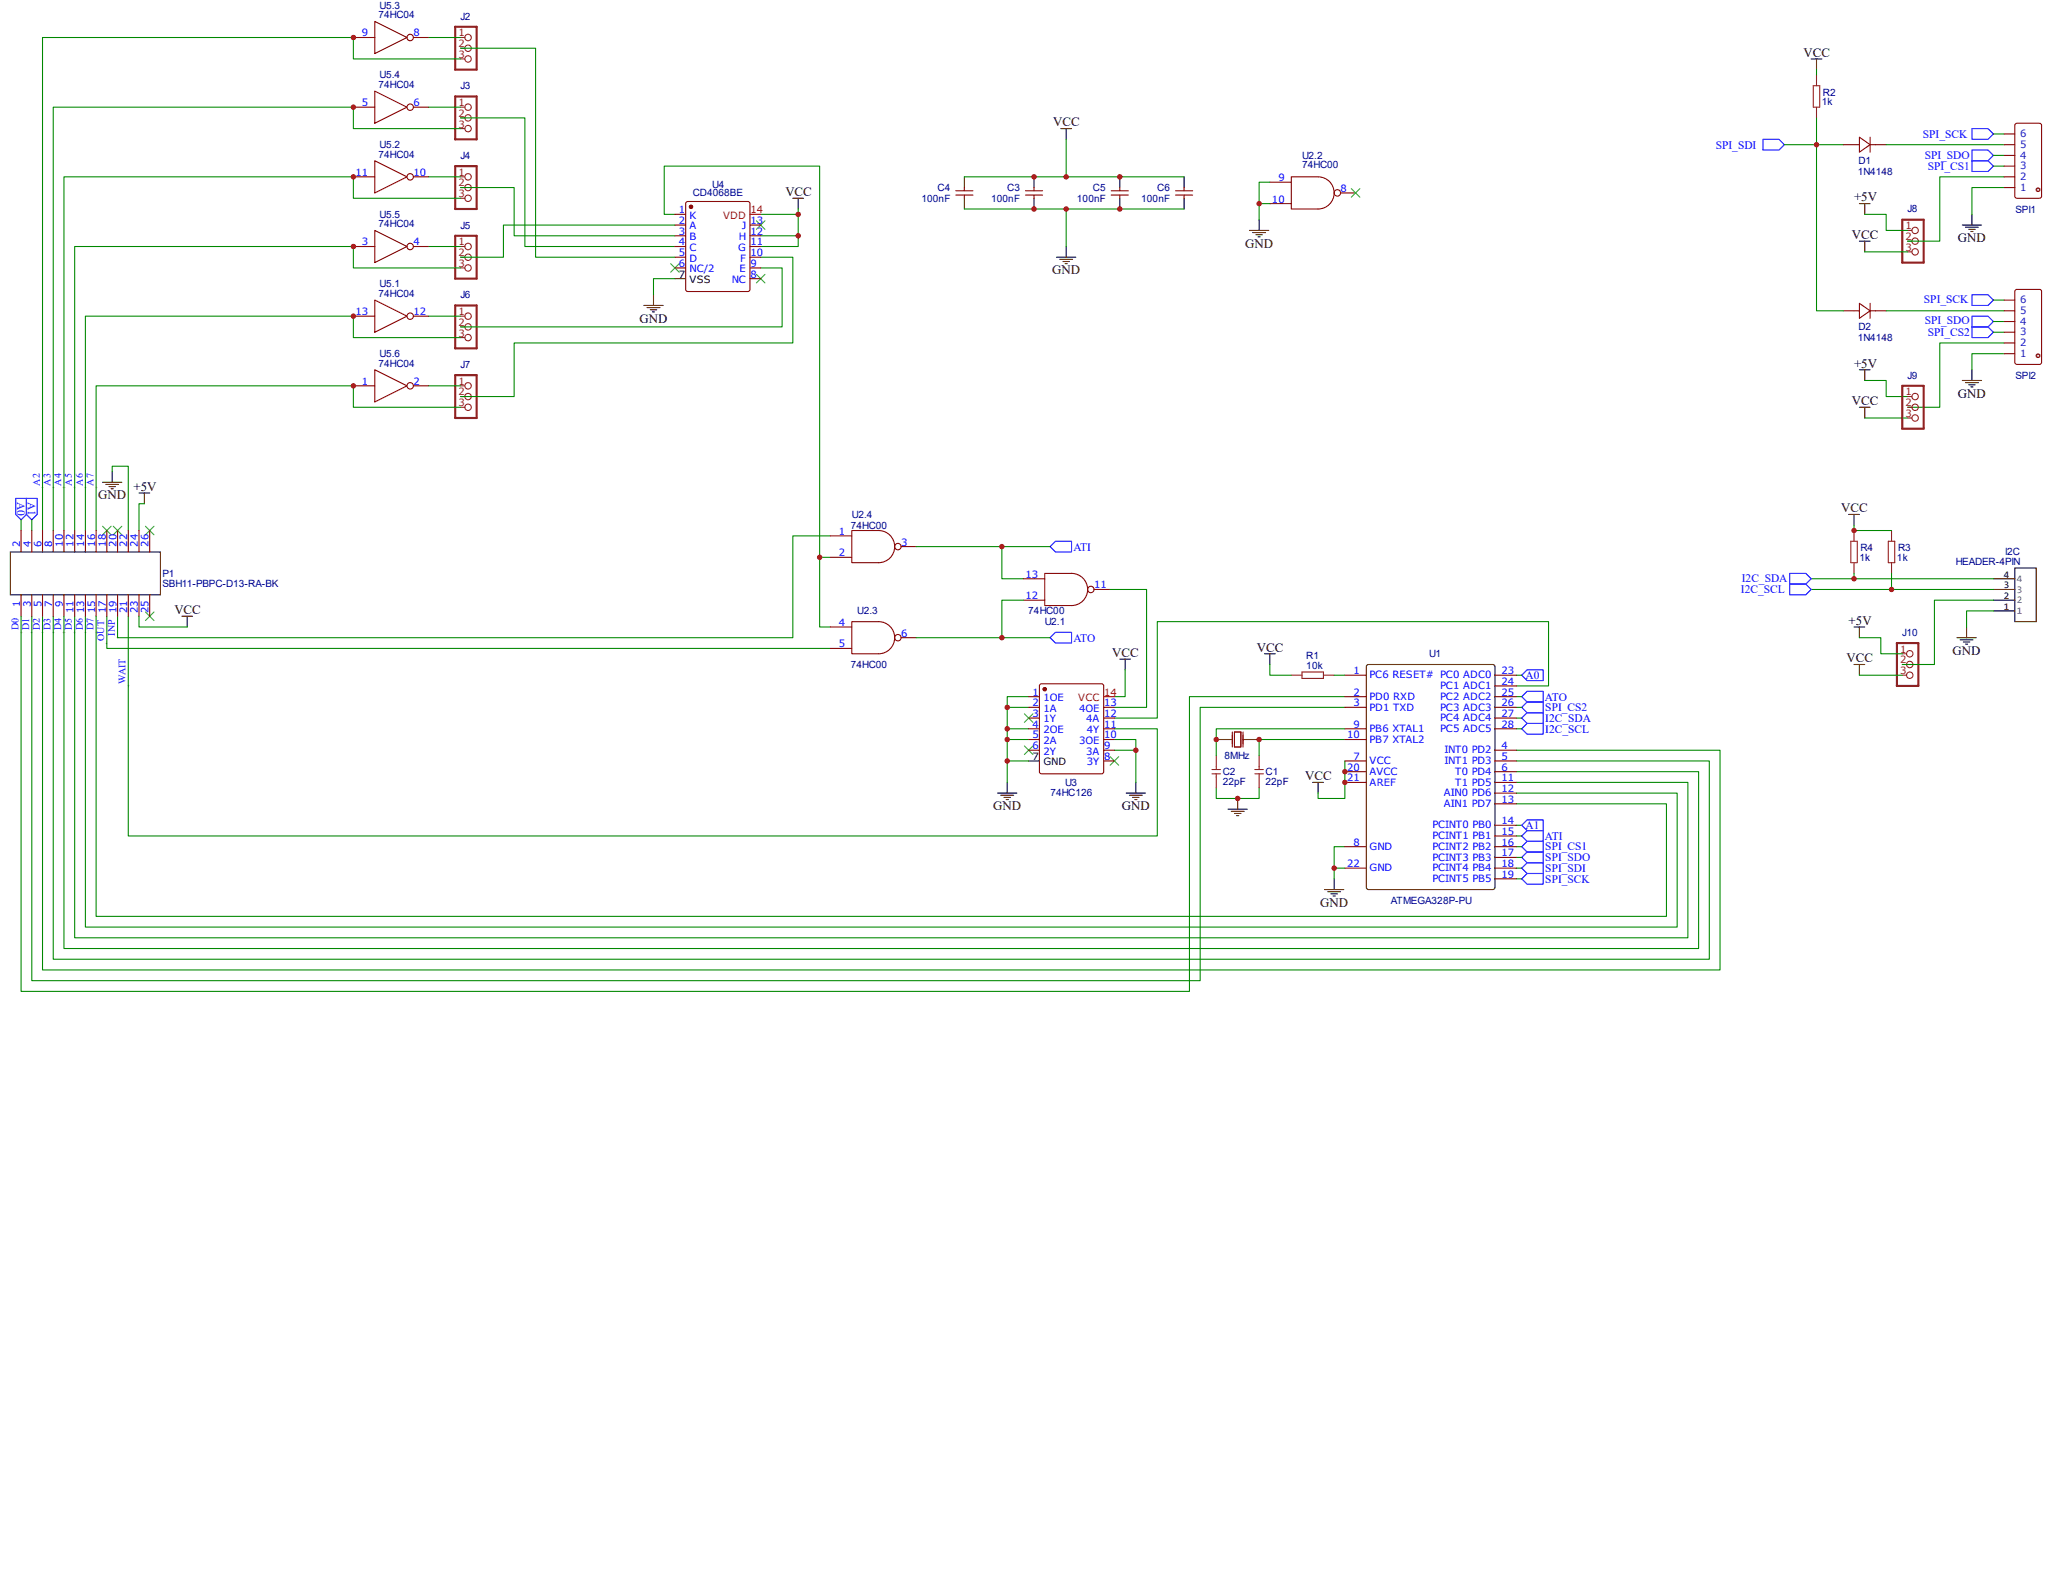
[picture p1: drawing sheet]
<svg xmlns="http://www.w3.org/2000/svg" width="279mm" height="216mm" viewBox="0 0 279 216" stroke-linecap="round" stroke-linejoin="round" font-family="sans-serif">
<g fill="none" stroke="#080" stroke-width=".15">
<path d="M58.3 5.1h4.3M58.3 14.6h4.3M62.6 8h-14.5v-2.9h-42.3v67.1M62.6 17.5h-14.5v-2.9h-40.9v57.6M62.6 6.6h10.3v28.4h18.9M62.6 16h8.8v17.5h20.4M145 19v5.1M247.1 16v3.7h-4.4M247.1 9.5v.7M250.7 19.7h-3.6v22.6h3.6M256.6 19.7h16M271.2 18.2h1.4"/>
<path d="M58.3 24.1h4.3M58.3 33.5h4.3M62.6 27h-14.5v-2.9h-39.4v48.1M62.6 36.5h-14.5v-3h-37.9v38.7M62.6 25.5h7.3v6.6h21.9M91.8 29.2h-1.4v-6.6h21.1v53.2h1.5M91.8 37.9h-2.9v2.2M91.8 30.6h-23.3v4.4h-5.9M103.5 36.5h2.9v8h-43.8M103.5 35h4.3v11.7h-37.9v7.2h-7.3M108.6 28.4v.8h-5.1M108.6 29.2v2.9h-5.1"/>
<path d="M108.6 32.1v1.4h-5.1M131.2 24.1h29.9M131.2 28.4h29.9M145 28.4v5.1M171.3 27.7h1.4M172.7 24.8h-1.4v5.1M253.7 29.2h2.9v2.1h2.9M253.7 34.3h5.8M271.2 22.6h1.4M271.2 21.1h1.4M272.6 25.5h-4.4v3.7M272.6 24.1h-8.7v8.7h-4.4"/>
<path d="M58.3 43h4.3M58.3 52.5h4.3M62.6 45.9h-14.5v-2.9h-36.5v29.2M62.6 55.4h-14.5v-2.9h-35v19.7M253.7 51.8h2.9v2.1h2.9M253.7 56.9h5.8M256.6 42.3h16M271.2 45.2h1.4M271.2 43.7h1.4M271.2 40.8h1.4M272.6 48.1h-4.4v2.2M272.6 46.7h-8.7v8.7h-4.4"/>
<path d="M2.9 70.7v1.5M4.3 70.7v1.5M15.3 64.2v-.8h2.1v8.8M19.6 68.5h-.7v3.7M111.5 75.8v9.5h1.5M113 72.9h-5.2v13.9h-91.8v-3M124.6 74.4h11.7v4.3h2.9M136.3 74.4h6.5M246.4 78.7h24.8M252.2 71.4v.8h5.1M252.2 78v.7M257.3 78v2.2"/>
<path d="M2.9 83.8v51.1h158.9v-40.1h21.1M4.3 83.8v49.6h159v-37.2h19.6M5.8 83.8v48.2h228.2v-29.9h-27.7M7.2 83.8v46.7h225.3v-27h-26.2M8.7 83.8v45.2h222.4v-24h-24.8M10.2 83.8v43.8h219.4v-21.2h-23.3M11.6 83.8v42.3h216.5v-18.2h-21.8M13.1 83.8v40.9h213.6v-15.3h-20.4M14.5 83.8v4.4h98.5M17.4 83.8v29.9h140v-14.6h-5.8M18.9 83.8v1.5h6.6M136.3 86.8h6.5"/>
<path d="M139.2 81.7h-2.9v5.1h-11.7M139.9 99.1h-2.9v1.5M139.9 96.2h-2.9v2.9M139.9 94.8h-2.9v1.4M150.9 80.2h5.1v16h-4.4M153 91.1v3.7h-1.4M172.7 90.4v1.5h2.9M181.5 91.9h1.4M182.9 99.1h-17.5v3.7M206.3 93.3h4.3v-8.7h-53.2v13.1h-5.8M206.3 91.9h.7M206.3 94.8h.7"/>
<path d="M206.3 96.2h.7M206.3 97.7h.7M206.3 99.1h.7M246.4 80.2h24.8M252.9 86.8h2.9v2.1h3M252.9 91.9h5.9M271.2 81.7h-8.1v8.7h-4.3M271.2 83.1h-3.7v2.2M139.9 103.5h-2.9v2.9M139.9 100.6h-2.9v2.9M151.6 102.1h2.9v4.3M151.6 100.6h2.9v1.5"/>
<path d="M165.4 107.2v1.4h5.9v-1.4M181.5 118.1h1.4M182.9 115.2h-1.4v4.4M182.9 103.5v5.1h-3.6v-.7M182.9 100.6h-11.6v2.2M206.3 118.1h.7M206.3 112.3h.7M206.3 113.7h.7M206.3 115.2h.7M206.3 116.6h.7M206.3 119.6h.7"/>
</g>
<g fill="none" stroke="#000" stroke-width=".15">
<path d="M144.3 17.5h1.5M145 17.5v1.5M246.4 8h1.4M247.1 8v1.5M91.8 37.9h1.5M107.8 27h1.5M108.6 27v1.4M131.2 24.1v1.4M131.2 27v1.4M140.7 24.1v1.4M140.7 27v1.4M143.7 35h2.6"/>
<path d="M144.2 35.3h1.7M144.6 35.6h.9M144.9 35.9h.3M145 33.5v1.5M152.3 24.1v1.4M152.3 27v1.4M161.1 24.1v1.4M161.1 27v1.4M170 31.3h2.6M170.4 31.6h1.7M170.8 31.9h.9M171.1 32.2h.3"/>
<path d="M171.3 29.9v1.4M252.9 32.8h1.5M252.9 27.7h1.5M253.7 27.7v1.5M253.7 32.8v1.5M266.9 30.6h2.6M267.4 30.9h1.7M267.8 31.2h.9M268.1 31.5h.3M268.2 29.2v1.4M87.6 41.6h2.6M88 41.8h1.8"/>
<path d="M88.5 42.1h.8M88.7 42.4h.3M88.9 40.1v1.5M252.9 50.3h1.5M252.9 55.4h1.5M253.7 50.3v1.5M253.7 55.4v1.5M266.9 51.8h2.6M267.4 52.1h1.7M267.8 52.3h.9M268.1 52.6h.3M268.2 50.3v1.5"/>
<path d="M1.4 75.1h20.4v5.8h-20.4zM13.9 65.6h2.7M14.4 65.9h1.7M14.8 66.2h.9M15.1 66.5h.3M15.3 64.2v1.4M18.9 67.1h1.5M19.6 67.1v1.4M251.5 70h1.4M252.2 70v1.4M271.2 78.7h2.9M274.1 77.3h2.9v7.3h-2.9z"/>
<path d="M24.7 83.8h1.5M25.5 83.8v1.5M152.3 89.7h1.5M153 89.7v1.4M172 88.9h1.5M172.7 88.9v1.5M186 90.4h17.1l.2 .1 .1 30.2-.2 .3h-17.1l-.2-.1v-30.2zM252.2 90.4h1.5M252.2 85.3h1.5M252.9 85.3v1.5M252.9 90.4v1.5M266.2 86.8h2.6"/>
<path d="M266.6 87h1.8M267.1 87.3h.8M267.4 87.6h.3M267.5 85.3v1.5M271.2 83.1h2.9M271.2 81.7h2.9M271.2 80.2h2.9M135.7 107.9h2.6M136.1 108.2h1.8M136.6 108.5h.8M136.9 108.8h.3M137 106.4v1.5"/>
<path d="M139.9 103.5h1.5M153.2 107.9h2.6M153.6 108.2h1.8M154.1 108.5h.8M154.4 108.8h.3M154.5 106.4v1.5M165.4 100.6h2.2M167 110.1h2.7M167.5 110.4h1.7M167.9 110.7h.9M168.2 111h.3M168.4 108.6v1.5"/>
<path d="M169.1 100.6h2.2M178.6 106.4h1.4M179.3 106.4v1.5M181.5 119.6v1.4M180.2 121h2.6M180.6 121.3h1.8M181 121.6h.9M181.3 121.9h.3"/>
</g>
<path d="M61.9 3.6h2.9v5.9h-2.9zM61.9 13.1h2.9v5.9h-2.9zM61.9 22.6h2.9v5.8h-2.9zM61.9 32.1h2.9v5.8h-2.9zM258.8 29.9h2.9v5.8h-2.9zM61.9 41.6h2.9v5.8h-2.9zM61.9 51h2.9v5.9h-2.9zM258.8 52.5h2.9v5.8h-2.9zM258 87.5h2.9v5.8h-2.9z" fill="none" stroke="#8d2323" stroke-width=".29"/>
<g fill="none" stroke="#8d2323" stroke-width=".15">
<path d="M62.6 5.1h.6M62.6 6.6h.6M62.6 8h.6M62.6 14.6h.6M62.6 16h.6M62.6 17.5h.6M246.7 11.7h.8v2.9h-.8zM247.1 10.2v1.5M247.1 14.6v1.4M62.6 24.1h.6M62.6 25.5h.6M62.6 27h.6"/>
<path d="M62.6 33.5h.6M62.6 35h.6M62.6 36.5h.6M259.5 31.3h.6M259.5 32.8h.6M259.5 34.3h.6M62.6 43h.6M62.6 44.5h.6M62.6 45.9h.6M62.6 52.5h.6M62.6 53.9h.6M62.6 55.4h.6"/>
<path d="M259.5 53.9h.6M259.5 55.4h.6M259.5 56.9h.6M251.8 73.6h.8v2.9h-.8zM252.2 72.2v1.4M252.2 76.5v1.5M256.9 73.6h.8v2.9h-.8zM257.3 72.2v1.4M257.3 76.5v1.5M175.6 91.9h1.5M177.1 91.4h2.9v.9h-2.9zM180 91.9h1.5"/>
<path d="M258.8 91.9h.5M258.8 88.9h.5M258.8 90.4h.5M164.9 105.3h1.1M164.9 104.7h1.1M165.4 102.8v1.9M165.4 105.3v1.9M170.7 105.3h1.2M170.7 104.7h1.2M171.3 102.8v1.9M171.3 105.3v1.9"/>
<circle cx="63.7" cy="6.6" r=".44"/>
<circle cx="63.7" cy="8" r=".44"/>
<circle cx="63.7" cy="5.1" r=".44"/>
<circle cx="63.7" cy="14.6" r=".44"/>
<circle cx="63.7" cy="16" r=".44"/>
<circle cx="63.7" cy="17.5" r=".44"/>
<circle cx="63.7" cy="33.5" r=".44"/>
<circle cx="63.7" cy="24.1" r=".44"/>
<circle cx="63.7" cy="27" r=".44"/>
<circle cx="63.7" cy="25.5" r=".44"/>
<circle cx="63.7" cy="35" r=".44"/>
<circle cx="63.7" cy="36.5" r=".44"/>
<circle cx="260.5" cy="31.3" r=".44"/>
<circle cx="260.5" cy="32.8" r=".44"/>
<circle cx="260.5" cy="34.3" r=".44"/>
<circle cx="63.7" cy="44.5" r=".44"/>
<circle cx="63.7" cy="45.9" r=".44"/>
<circle cx="63.7" cy="52.5" r=".44"/>
<circle cx="63.7" cy="43" r=".44"/>
<circle cx="63.7" cy="53.9" r=".44"/>
<circle cx="63.7" cy="55.4" r=".44"/>
<circle cx="260.5" cy="53.9" r=".44"/>
<circle cx="260.5" cy="56.9" r=".44"/>
<circle cx="260.5" cy="55.4" r=".44"/>
<circle cx="259.8" cy="88.9" r=".44"/>
<circle cx="259.8" cy="90.4" r=".44"/>
<circle cx="259.8" cy="91.9" r=".44"/>
</g>
<g fill="#000" stroke="#3c3" stroke-width=".15">
<path d="M91.2 35.9l1.2 1.1zM91.2 37l1.2-1.1z"/>
<path d="M102.9 37.3l1.2 1.2zM102.9 38.5l1.2-1.2z"/>
<path d="M102.9 30l1.2 1.2zM104.1 30l-1.2 1.2z"/>
<path d="M183.8 25.7l1.2 1.1zM185 25.7l-1.2 1.1z"/>
<path d="M13.9 71.6l1.2 1.2zM13.9 72.8l1.2-1.2z"/>
<path d="M15.4 71.6l1.2 1.2zM15.4 72.8l1.2-1.2z"/>
<path d="M19.8 71.6l1.1 1.2zM19.8 72.8l1.1-1.2z"/>
<path d="M19.8 83.3l1.1 1.1zM20.9 83.3l-1.1 1.1z"/>
<path d="M139.3 97.1l1.2 1.2zM139.3 98.3l1.2-1.2z"/>
<path d="M139.3 101.5l1.2 1.1zM140.5 101.5l-1.2 1.1z"/>
<path d="M151 102.9l1.2 1.2zM152.2 102.9l-1.2 1.2z"/>
</g>
<g fill="none" stroke="#00f" stroke-width=".15">
<path d="M239.8 19h2.2l.7 .7-.7 .7h-2.2zM268.2 17.5h2.2l.8 .7-.8 .8h-2.2zM268.2 21.9h2.2l.8 .7-.8 .7h-2.2zM268.2 20.4h2.2l.8 .7-.8 .8h-2.2zM268.2 44.5h2.2l.8 .7-.8 .7h-2.2zM268.2 43h2.2l.8 .7-.8 .8h-2.2zM268.2 40.1h2.2l.8 .7-.8 .8h-2.2zM2.1 67.8h1.5v2.2l-.7 .7-.8-.7zM3.6 67.8h1.5v2.2l-.8 .7-.7-.7zM142.8 74.4l.8-.8h2.2v1.5h-2.2zM243.4 79.5h2.2l.8 .7-.8 .7h-2.2zM243.4 78h2.2l.8 .7-.8 .8h-2.2z"/>
<path d="M143.6 86h2.2v1.5h-2.2l-.8-.7zM207.7 91.1h2.2v1.5h-2.2l-.7-.7zM207.7 94h2.2v1.5h-2.2l-.7-.7zM207.7 95.5h2.2v1.5h-2.2l-.7-.8zM207.7 97h2.2v1.4h-2.2l-.7-.7zM207.7 98.4h2.2v1.5h-2.2l-.7-.8zM207.7 113h2.2v1.5h-2.2l-.7-.8zM207.7 111.5h2.2v1.5h-2.2l-.7-.7zM207.7 118.8h2.2v1.5h-2.2l-.7-.7zM207.7 117.4h2.2v1.4h-2.2l-.7-.7zM207.7 115.9h2.2v1.5h-2.2l-.7-.8zM207.7 114.5h2.2v1.4h-2.2l-.7-.7z"/>
</g>
<g fill="none" stroke="#800" stroke-width=".15">
<path d="M48.1 5.1h2.9M48.1 14.6h2.9M51 2.9l4.4 2.2-4.4 2.2zM51 12.4l4.4 2.2-4.4 2.2zM56.2 5.1h2.1M56.2 14.6h2.1M250.7 19.7h2.2M252.9 18.7l1.5 1-1.5 1zM254.4 19.7h2.2M254.4 18.7v2M272.6 19.7h1.5M272.6 18.2h1.5"/>
<path d="M274.2 16.8h3.2l.3 .1v9.8l-.1 .2-3.2 .1-.3-.2v-9.7zM48.1 33.5h2.9M48.1 24.1h2.9M51 31.3l4.4 2.2-4.4 2.2zM51 21.9l4.4 2.2-4.4 2.1zM56.2 33.5h2.1M56.2 24.1h2.1M91.8 33.5h1.5M91.8 29.2h1.5M91.8 30.6h1.5M91.8 32.1h1.5M91.8 35h1.5"/>
<path d="M91.8 36.5h1.5M93.3 27.6l.3-.2h8.1l.3 .2v11.8l-.1 .2-8.3 .1-.3-.2zM102 33.5h1.5M102 30.6h1.5M102 32.1h1.5M102 35h1.5M102 36.5h1.5M102 37.9h1.5M130 26.5h2.3M130 26h2.3M131.2 25.5v.5M131.2 26.5v.5"/>
<path d="M139.5 26.5h2.3M139.5 26h2.3M140.7 25.5v.5M140.7 26.5v.5M151.2 26.5h2.3M151.2 26h2.3M152.3 25.5v.5M152.3 26.5v.5M159.9 26.5h2.3M159.9 26h2.3M161.1 25.5v.5M161.1 26.5v.5"/>
<path d="M172.7 24.8h2.9M172.7 27.7h2.9M175.6 24.1h3.7a2.19 2.19 0 0 1 2.2 2.1 2.19 2.19 0 0 1-2.2 2.2h-3.7zM182.4 26.2h2M272.6 24.1h1.5M272.6 25.5h1.5M272.6 22.6h1.5M272.6 21.1h1.5M274.2 39.4h3.2l.3 .1v9.8l-.1 .2-3.2 .1-.3-.2v-9.7zM48.1 43h2.9M48.1 52.5h2.9M51 40.8l4.4 2.2-4.4 2.2z"/>
<path d="M51 50.3l4.4 2.2-4.4 2.2zM56.2 43h2.1M56.2 52.5h2.1M250.7 42.3h2.2M252.9 41.3l1.5 1-1.5 1zM254.4 41.3v2M254.4 42.3h2.2M272.6 42.3h1.5M272.6 48.1h1.5M272.6 46.7h1.5M272.6 45.2h1.5M272.6 43.7h1.5"/>
<path d="M272.6 40.8h1.5M2.9 72.2v2.9M4.3 72.2v2.9M5.8 72.2v2.9M7.2 72.2v2.9M8.7 72.2v2.9M10.2 72.2v2.9M11.6 72.2v2.9M13.1 72.2v2.9M14.5 72.2v2.9M16 72.2v2.9M17.4 72.2v2.9"/>
<path d="M18.9 72.2v2.9M20.4 72.2v2.9M113 72.9h2.9M113 75.8h2.9M115.9 72.2h3.6a2.19 2.19 0 0 1 2.2 2.2 2.19 2.19 0 0 1-2.2 2.1h-3.6zM122.6 74.4h2M139.2 78.7h2.9M142.1 78h3.7a2.19 2.19 0 0 1 2.1 2.2 2.19 2.19 0 0 1-2.1 2.2h-3.7zM2.9 80.9v2.9M4.3 80.9v2.9M5.8 80.9v2.9M7.2 80.9v2.9"/>
<path d="M8.7 80.9v2.9M10.2 80.9v2.9M11.6 80.9v2.9M13.1 80.9v2.9M14.5 80.9v2.9M16 80.9v2.9M17.4 80.9v2.9M18.9 80.9v2.9M20.4 80.9v2.9M113 88.2h2.9M113 85.3h2.9M115.9 84.6h3.6a2.19 2.19 0 0 1 2.2 2.2 2.19 2.19 0 0 1-2.2 2.1h-3.6z"/>
<path d="M122.6 86.8h2M139.2 81.7h2.9M139.9 94.8h1.5M139.9 96.2h1.5M139.9 97.7h1.5M139.9 99.1h1.5M141.5 93.1l8.3-.1 .3 .2v11.8l-.1 .2-8.3 .1-.3-.2v-11.8zM148.8 80.2h2.1M150.1 96.2h1.5M150.1 97.7h1.5M150.1 99.1h1.5M182.9 94.8h3"/>
<path d="M182.9 96.2h3M182.9 99.1h3M182.9 91.9h3M203.4 94.8h2.9M203.4 96.2h2.9M203.4 97.7h2.9M203.4 99.1h2.9M203.4 91.9h2.9M203.4 93.3h2.9M139.9 100.6h1.5M139.9 102.1h1.5M150.1 100.6h1.5"/>
<path d="M150.1 102.1h1.5M150.1 103.5h1.5M182.9 100.6h3M182.9 103.5h3M182.9 105h3M182.9 115.2h3M182.9 106.4h3M182.9 118.1h3M203.4 102.1h2.9M203.4 103.5h2.9M203.4 105h2.9M203.4 115.2h2.9"/>
<path d="M203.4 106.4h2.9M203.4 107.9h2.9M203.4 109.4h2.9M203.4 112.3h2.9M203.4 113.7h2.9M203.4 116.6h2.9M203.4 118.1h2.9M203.4 119.6h2.9"/>
<circle cx="55.8" cy="5.1" r=".44"/>
<circle cx="55.8" cy="14.6" r=".44"/>
<circle cx="55.8" cy="33.5" r=".44"/>
<circle cx="55.8" cy="24.1" r=".44"/>
<circle cx="181.9" cy="26.2" r=".44"/>
<circle cx="55.8" cy="52.5" r=".44"/>
<circle cx="55.8" cy="43" r=".44"/>
<circle cx="122.1" cy="74.4" r=".44"/>
<circle cx="122.1" cy="86.8" r=".44"/>
<circle cx="148.4" cy="80.2" r=".44"/>
</g>
<g fill="#000">
<path d="M5.8 66.2v.3zM5.6 66.3h.3z"/>
<path d="M7.2 66.2v.3zM7.1 66.3h.3z"/>
<path d="M8.7 66.2v.3zM8.6 66.3h.2z"/>
<path d="M10.2 66.2v.3zM10 66.3h.3z"/>
<path d="M11.6 66.2v.3zM11.5 66.3h.3z"/>
<path d="M13.1 66.2v.3zM12.9 66.3h.3z"/>
<path d="M2.9 85.9v.3zM2.7 86h.3z"/>
<path d="M4.3 85.9v.3zM4.2 86h.3z"/>
<path d="M5.8 85.9v.3zM5.6 86h.3z"/>
<path d="M7.2 85.9v.3zM7.1 86h.3z"/>
<path d="M8.7 85.9v.3zM8.6 86h.2z"/>
<path d="M10.2 85.9v.3zM10 86h.3z"/>
<path d="M11.6 85.9v.3zM11.5 86h.3z"/>
<path d="M13.1 85.9v.3zM12.9 86h.3z"/>
<path d="M14.5 87.3v.3zM14.4 87.5h.3z"/>
<path d="M16 86.6v.3zM15.8 86.8h.3z"/>
<path d="M17.4 93.2v.3zM17.3 93.3h.3z"/>
</g>
<g fill="#800" stroke="#800" stroke-width=".15">
<circle cx="94" cy="28.1" r=".22"/>
<circle cx="142.1" cy="93.8" r=".22"/>
</g>
<path d="M102 29.2h1.5M150.1 94.8h1.5" fill="none" stroke="#f00" stroke-width=".15"/>
<path d="M167.6 99.6v2M167.9 99.6h.9v2h-.9zM169.1 99.6v2" fill="none" stroke="#810" stroke-width=".15"/>
<g fill="#c00">
<circle cx="181.5" cy="118.1" r=".36"/>
<circle cx="111.5" cy="75.8" r=".36"/>
<circle cx="168.4" cy="108.6" r=".36"/>
<circle cx="140.7" cy="24.1" r=".36"/>
<circle cx="140.7" cy="28.4" r=".36"/>
<circle cx="145" cy="24.1" r=".36"/>
<circle cx="145" cy="28.4" r=".36"/>
<circle cx="48.1" cy="14.6" r=".36"/>
<circle cx="48.1" cy="24.1" r=".36"/>
<circle cx="48.1" cy="33.5" r=".36"/>
<circle cx="48.1" cy="52.5" r=".36"/>
<circle cx="48.1" cy="43" r=".36"/>
<circle cx="108.6" cy="29.2" r=".36"/>
<circle cx="137" cy="103.5" r=".36"/>
<circle cx="137" cy="100.6" r=".36"/>
<circle cx="137" cy="99.1" r=".36"/>
<circle cx="137" cy="96.2" r=".36"/>
<circle cx="154.5" cy="102.1" r=".36"/>
<circle cx="152.3" cy="28.4" r=".36"/>
<circle cx="152.3" cy="24.1" r=".36"/>
<circle cx="136.3" cy="86.8" r=".36"/>
<circle cx="136.3" cy="74.4" r=".36"/>
<circle cx="108.6" cy="32.1" r=".36"/>
<circle cx="48.1" cy="5.1" r=".36"/>
<circle cx="171.3" cy="27.7" r=".36"/>
<circle cx="247.1" cy="19.7" r=".36"/>
<circle cx="252.2" cy="72.2" r=".36"/>
<circle cx="252.2" cy="78.7" r=".36"/>
<circle cx="257.3" cy="80.2" r=".36"/>
<circle cx="182.9" cy="105" r=".36"/>
<circle cx="182.9" cy="106.4" r=".36"/>
<circle cx="171.3" cy="100.6" r=".36"/>
<circle cx="165.4" cy="100.6" r=".36"/>
</g>
<g font-size="1.7">
<text x="245.3" y="7.7">VCC</text>
<text x="143.3" y="17.2">VCC</text>
<text x="106.8" y="26.7">VCC</text>
<text x="252.2" y="27.4">+5V</text>
<text x="169.4" y="33.7">GND</text>
<text x="251.9" y="32.5">VCC</text>
<text x="266.3" y="33">GND</text>
<text x="143.1" y="37.3">GND</text>
<text x="87" y="43.9">GND</text>
<text x="252.2" y="50">+5V</text>
<text x="251.9" y="55.1">VCC</text>
<text x="266.3" y="54.1">GND</text>
<text x="13.4" y="67.9">GND</text>
<text x="18.2" y="66.8">+5V</text>
<text x="250.4" y="69.7">VCC</text>
<text x="23.7" y="83.5">VCC</text>
<text x="151.3" y="89.4">VCC</text>
<text x="171" y="88.7">VCC</text>
<text x="251.5" y="85">+5V</text>
<text x="265.6" y="89.1">GND</text>
<text x="251.2" y="90.1">VCC</text>
<text x="177.5" y="106.1">VCC</text>
<text x="135.1" y="110.2">GND</text>
<text x="152.6" y="110.2">GND</text>
<text x="179.6" y="123.4">GND</text>
</g>
<g font-size="1.6" fill="#00f">
<text x="233.4" y="20.2">SPI_SDI</text>
<text x="261.6" y="18.8">SPI_SCK</text>
<text x="261.8" y="21.7">SPI_SDO</text>
<text x="262.2" y="23.1">SPI_CS1</text>
<text x="261.7" y="41.2">SPI_SCK</text>
<text x="261.8" y="44.1">SPI_SDO</text>
<text x="262.2" y="45.7">SPI_CS2</text>
<text x="2.3" y="68.3" transform="rotate(90 2.3 68.3)">A0</text>
<text x="3.8" y="68.3" transform="rotate(90 3.8 68.3)">A1</text>
<text x="146" y="74.9">ATI</text>
<text x="236.8" y="80.7">I2C_SCL</text>
<text x="236.9" y="79.2">I2C_SDA</text>
<text x="146" y="87.3">ATO</text>
<text x="207.5" y="92.4">A0</text>
<text x="210.2" y="95.3">ATO</text>
<text x="210.2" y="96.7">SPI_CS2</text>
<text x="210.2" y="98.2">I2C_SDA</text>
<text x="210.2" y="99.7">I2C_SCL</text>
<text x="207.5" y="112.8">A1</text>
<text x="210.2" y="114.3">ATI</text>
<text x="210.2" y="118.6">SPI_SDI</text>
<text x="210.2" y="117.1">SPI_SDO</text>
<text x="210.2" y="115.7">SPI_CS1</text>
<text x="210.2" y="120.2">SPI_SCK</text>
</g>
<g font-size="1.6" fill="#800">
<text x="276.8" y="26.7">°</text>
<text x="276.8" y="49.3">°</text>
</g>
<g font-size="1.4" fill="#00f">
<text x="49.2" y="5">9</text>
<text x="56.2" y="5">8</text>
<text x="49.2" y="14.4">5</text>
<text x="56.2" y="14.4">6</text>
<text x="48.4" y="23.9">11</text>
<text x="56.2" y="23.9">10</text>
<text x="92.3" y="29">1</text>
<text x="93.8" y="29.7">K</text>
<text x="173" y="27.6">10</text>
<text x="173.9" y="24.6">9</text>
<text x="182.4" y="26.1">8</text>
<text x="49.2" y="33.4">3</text>
<text x="56.2" y="33.4">4</text>
<text x="92.3" y="30.5">2</text>
<text x="92.3" y="31.9">3</text>
<text x="92.3" y="33.4">4</text>
<text x="92.3" y="34.8">5</text>
<text x="93.8" y="31.2">A</text>
<text x="93.8" y="32.7">B</text>
<text x="93.8" y="34.1">C</text>
<text x="93.8" y="35.6">D</text>
<text x="100.4" y="34.1">G</text>
<text x="100.5" y="32.7">H</text>
<text x="100.7" y="35.6">F</text>
<text x="100.9" y="31.2">J</text>
<text x="102.1" y="34.8">10</text>
<text x="102.1" y="33.4">11</text>
<text x="102.1" y="31.9">12</text>
<text x="102.1" y="30.5">13</text>
<text x="92.3" y="36.3">6</text>
<text x="93.8" y="37">NC/2</text>
<text x="99.5" y="38.5">NC</text>
<text x="100.6" y="37">E</text>
<text x="102.1" y="37.8">8</text>
<text x="102.1" y="36.3">9</text>
<text x="48.4" y="42.9">13</text>
<text x="56.2" y="42.9">12</text>
<text x="49.2" y="52.3">1</text>
<text x="56.2" y="52.3">2</text>
<text x="5.4" y="66.1" transform="rotate(-90 5.4 66.1)">A2</text>
<text x="6.9" y="66.1" transform="rotate(-90 6.9 66.1)">A3</text>
<text x="8.3" y="66.1" transform="rotate(-90 8.3 66.1)">A4</text>
<text x="9.8" y="66.1" transform="rotate(-90 9.8 66.1)">A5</text>
<text x="11.3" y="66.1" transform="rotate(-90 11.3 66.1)">A6</text>
<text x="12.7" y="66.1" transform="rotate(-90 12.7 66.1)">A7</text>
<text x="2.7" y="74.4" transform="rotate(-90 2.7 74.4)">2</text>
<text x="4.2" y="74.4" transform="rotate(-90 4.2 74.4)">4</text>
<text x="5.6" y="74.4" transform="rotate(-90 5.6 74.4)">6</text>
<text x="7.1" y="74.4" transform="rotate(-90 7.1 74.4)">8</text>
<text x="8.6" y="74.4" transform="rotate(-90 8.6 74.4)">10</text>
<text x="10" y="74.4" transform="rotate(-90 10 74.4)">12</text>
<text x="11.5" y="74.4" transform="rotate(-90 11.5 74.4)">14</text>
<text x="12.9" y="74.4" transform="rotate(-90 12.9 74.4)">16</text>
<text x="14.4" y="74.4" transform="rotate(-90 14.4 74.4)">18</text>
<text x="15.8" y="74.4" transform="rotate(-90 15.8 74.4)">20</text>
<text x="17.3" y="74.4" transform="rotate(-90 17.3 74.4)">22</text>
<text x="18.8" y="74.4" transform="rotate(-90 18.8 74.4)">24</text>
<text x="20.2" y="74.4" transform="rotate(-90 20.2 74.4)">26</text>
<text x="114.1" y="72.8">1</text>
<text x="114.1" y="75.7">2</text>
<text x="122.6" y="74.2">3</text>
<text x="2.7" y="82.5" transform="rotate(-90 2.7 82.5)">1</text>
<text x="4.2" y="82.5" transform="rotate(-90 4.2 82.5)">3</text>
<text x="5.6" y="82.5" transform="rotate(-90 5.6 82.5)">5</text>
<text x="7.1" y="82.5" transform="rotate(-90 7.1 82.5)">7</text>
<text x="8.6" y="82.5" transform="rotate(-90 8.6 82.5)">9</text>
<text x="10" y="83.4" transform="rotate(-90 10 83.4)">11</text>
<text x="11.5" y="83.4" transform="rotate(-90 11.5 83.4)">13</text>
<text x="12.9" y="83.4" transform="rotate(-90 12.9 83.4)">15</text>
<text x="14.4" y="83.4" transform="rotate(-90 14.4 83.4)">17</text>
<text x="17.3" y="83.4" transform="rotate(-90 17.3 83.4)">21</text>
<text x="18.8" y="83.4" transform="rotate(-90 18.8 83.4)">23</text>
<text x="20.2" y="83.4" transform="rotate(-90 20.2 83.4)">25</text>
<text x="139.5" y="81.5">12</text>
<text x="139.5" y="78.6">13</text>
<text x="148.8" y="80">11</text>
<text x="2.5" y="85.7" transform="rotate(-90 2.5 85.7)">D0</text>
<text x="4" y="85.7" transform="rotate(-90 4 85.7)">D1</text>
<text x="5.4" y="85.7" transform="rotate(-90 5.4 85.7)">D2</text>
<text x="6.9" y="85.7" transform="rotate(-90 6.9 85.7)">D3</text>
<text x="8.3" y="85.7" transform="rotate(-90 8.3 85.7)">D4</text>
<text x="9.8" y="85.7" transform="rotate(-90 9.8 85.7)">D5</text>
<text x="11.3" y="85.7" transform="rotate(-90 11.3 85.7)">D6</text>
<text x="12.7" y="85.7" transform="rotate(-90 12.7 85.7)">D7</text>
<text x="14.2" y="87.2" transform="rotate(-90 14.2 87.2)">OUT</text>
<text x="15.6" y="86.5" transform="rotate(-90 15.6 86.5)">INP 19</text>
<text x="114.1" y="88.1">5</text>
<text x="114.1" y="85.2">4</text>
<text x="122.6" y="86.6">6</text>
<text x="17.1" y="93" transform="rotate(-90 17.1 93)">WAIT</text>
<text x="140.4" y="94.6">1</text>
<text x="141.9" y="95.4">1OE</text>
<text x="184.1" y="91.7">1</text>
<text x="184.1" y="94.6">2</text>
<text x="186.3" y="92.3">PC6 RESET# PC0 ADC0</text>
<text x="186.3" y="95.2">PD0 RXD</text>
<text x="195.9" y="93.8">PC1 ADC1</text>
<text x="195.9" y="95.2">PC2 ADC2</text>
<text x="204.2" y="91.7">23</text>
<text x="204.2" y="93.2">24</text>
<text x="204.2" y="94.6">25</text>
<text x="140.4" y="96.1">2</text>
<text x="140.4" y="97.5">3</text>
<text x="140.4" y="99">4</text>
<text x="140.4" y="100.5">5</text>
<text x="140.4" y="101.9">6</text>
<text x="141.9" y="96.8">1A</text>
<text x="141.9" y="98.3">1Y</text>
<text x="141.9" y="99.7">2OE</text>
<text x="141.9" y="101.2">2A</text>
<text x="146.8" y="101.2">3OE</text>
<text x="146.8" y="96.8">4OE</text>
<text x="147.7" y="98.3">4A</text>
<text x="147.8" y="99.7">4Y</text>
<text x="150.2" y="101.9">9</text>
<text x="150.2" y="100.5">10</text>
<text x="150.2" y="99">11</text>
<text x="150.2" y="97.5">12</text>
<text x="150.2" y="96.1">13</text>
<text x="183.2" y="100.5">10</text>
<text x="184.1" y="96.1">3</text>
<text x="184.1" y="99">9</text>
<text x="186.3" y="96.7">PD1 TXD</text>
<text x="186.3" y="99.6">PB6 XTAL1</text>
<text x="186.3" y="101">PB7 XTAL2</text>
<text x="195.9" y="96.7">PC3 ADC3</text>
<text x="195.9" y="98.1">PC4 ADC4</text>
<text x="195.9" y="99.6">PC5 ADC5</text>
<text x="204.2" y="101.9">4</text>
<text x="204.2" y="96.1">26</text>
<text x="204.2" y="97.5">27</text>
<text x="204.2" y="99">28</text>
<text x="141.9" y="102.6">2Y</text>
<text x="147.7" y="102.6">3A</text>
<text x="147.8" y="104.1">3Y</text>
<text x="150.2" y="103.4">8</text>
<text x="183.2" y="104.8">20</text>
<text x="183.2" y="106.3">21</text>
<text x="184.1" y="103.4">7</text>
<text x="186.3" y="104">VCC</text>
<text x="186.3" y="105.4">AVCC</text>
<text x="186.3" y="106.9">AREF</text>
<text x="196.5" y="102.5">INT0 PD2</text>
<text x="196.5" y="104">INT1 PD3</text>
<text x="198" y="105.4">T0 PD4</text>
<text x="198" y="106.9">T1 PD5</text>
<text x="204.2" y="103.4">5</text>
<text x="204.2" y="104.8">6</text>
<text x="204.2" y="106.3">11</text>
<text x="204.2" y="107.8">12</text>
<text x="194.8" y="112.7">PCINT0 PB0</text>
<text x="196.4" y="108.3">AIN0 PD6</text>
<text x="196.4" y="109.8">AIN1 PD7</text>
<text x="204.2" y="109.2">13</text>
<text x="204.2" y="112.1">14</text>
<text x="204.2" y="113.6">15</text>
<text x="183.2" y="118">22</text>
<text x="184.1" y="115">8</text>
<text x="186.3" y="115.6">GND</text>
<text x="186.3" y="118.5">GND</text>
<text x="194.8" y="114.2">PCINT1 PB1</text>
<text x="194.8" y="115.6">PCINT2 PB2</text>
<text x="194.8" y="117.1">PCINT3 PB3</text>
<text x="194.8" y="118.5">PCINT4 PB4</text>
<text x="194.8" y="120">PCINT5 PB5</text>
<text x="204.2" y="115">16</text>
<text x="204.2" y="116.5">17</text>
<text x="204.2" y="118">18</text>
<text x="204.2" y="119.4">19</text>
</g>
<g font-size="1.4" fill="#000080">
<text x="51.5" y="2.5">74HC04</text>
<text x="51.6" y="1.2">U5.3</text>
<text x="62.6" y="2.7">J2</text>
<text x="51.5" y="12">74HC04</text>
<text x="51.6" y="10.6">U5.4</text>
<text x="62.6" y="12.1">J3</text>
<text x="247.8" y="14.3">1k</text>
<text x="248" y="13">R2</text>
<text x="51.5" y="21.4">74HC04</text>
<text x="51.6" y="20.1">U5.2</text>
<text x="62.6" y="21.6">J4</text>
<text x="177.1" y="22.9">74HC00</text>
<text x="177.1" y="21.6">U2.2</text>
<text x="252.7" y="23.8">1N4148</text>
<text x="252.8" y="22.3">D1</text>
<text x="51.6" y="29.6">U5.5</text>
<text x="94.2" y="26.7">CD4068BE</text>
<text x="96.9" y="25.6">U4</text>
<text x="125.3" y="27.4">100nF</text>
<text x="127.5" y="26">C4</text>
<text x="134.8" y="27.4">100nF</text>
<text x="137" y="26">C3</text>
<text x="146.5" y="27.4">100nF</text>
<text x="148.7" y="26">C5</text>
<text x="155.2" y="27.4">100nF</text>
<text x="157.4" y="26">C6</text>
<text x="259.5" y="28.9">J8</text>
<text x="274.2" y="28.9">SPI1</text>
<text x="51.5" y="30.9">74HC04</text>
<text x="62.6" y="31.1">J5</text>
<text x="51.5" y="40.4">74HC04</text>
<text x="51.6" y="39.1">U5.1</text>
<text x="62.6" y="40.6">J6</text>
<text x="252.7" y="46.4">1N4148</text>
<text x="252.8" y="44.9">D2</text>
<text x="51.5" y="49.9">74HC04</text>
<text x="51.6" y="48.6">U5.6</text>
<text x="62.6" y="50">J7</text>
<text x="259.5" y="51.5">J9</text>
<text x="274.2" y="51.5">SPI2</text>
<text x="115.7" y="71.9">74HC00</text>
<text x="115.9" y="70.5">U2.4</text>
<text x="252.9" y="76.3">1k</text>
<text x="253.1" y="75">R4</text>
<text x="258" y="76.3">1k</text>
<text x="258.2" y="75">R3</text>
<text x="266" y="76.8">HEADER-4PIN</text>
<text x="272.8" y="75.5">I2C</text>
<text x="22.1" y="79.8">SBH11-PBPC-D13-RA-BK</text>
<text x="22.1" y="78.5">P1</text>
<text x="116.6" y="83.6">U2.3</text>
<text x="139.9" y="83.6">74HC00</text>
<text x="142.1" y="85">U2.1</text>
<text x="177.7" y="89.7">R1</text>
<text x="194.4" y="89.4">U1</text>
<text x="258.8" y="86.5">J10</text>
<text x="115.7" y="90.9">74HC00</text>
<text x="177.7" y="91">10k</text>
<text x="144.9" y="106.9">U3</text>
<text x="166.3" y="106.8">22pF</text>
<text x="166.3" y="105.5">C2</text>
<text x="166.6" y="103.3">8MHz</text>
<text x="172.1" y="106.8">22pF</text>
<text x="172.1" y="105.5">C1</text>
<text x="142.9" y="108.3">74HC126</text>
<text x="189.2" y="122.9">ATMEGA328P-PU</text>
</g>
<g font-size="1.4" fill="#8d2323">
<text x="62.4" y="5">1</text>
<text x="62.4" y="6.4">2</text>
<text x="62.4" y="7.9">3</text>
<text x="62.4" y="14.4">1</text>
<text x="62.4" y="15.9">2</text>
<text x="62.4" y="17.4">3</text>
<text x="62.4" y="23.9">1</text>
<text x="62.4" y="25.4">2</text>
<text x="62.4" y="26.8">3</text>
<text x="62.4" y="33.4">1</text>
<text x="62.4" y="34.8">2</text>
<text x="259.2" y="31.2">1</text>
<text x="259.2" y="32.7">2</text>
<text x="259.2" y="34.1">3</text>
<text x="62.4" y="36.3">3</text>
<text x="62.4" y="42.9">1</text>
<text x="62.4" y="44.3">2</text>
<text x="62.4" y="45.8">3</text>
<text x="62.4" y="52.3">1</text>
<text x="62.4" y="53.8">2</text>
<text x="259.2" y="53.8">1</text>
<text x="62.4" y="55.3">3</text>
<text x="259.2" y="55.3">2</text>
<text x="259.2" y="56.7">3</text>
<text x="258.5" y="88.8">1</text>
<text x="258.5" y="90.3">2</text>
<text x="258.5" y="91.7">3</text>
</g>
<g font-size="1.4" fill="#03c">
<text x="274.8" y="23">3</text>
<text x="274.8" y="21.6">4</text>
<text x="274.8" y="20.1">5</text>
<text x="274.8" y="18.7">6</text>
<text x="274.8" y="26">1</text>
<text x="274.8" y="24.5">2</text>
<text x="274.8" y="41.3">6</text>
<text x="274.8" y="47.1">2</text>
<text x="274.8" y="45.6">3</text>
<text x="274.8" y="44.2">4</text>
<text x="274.8" y="42.7">5</text>
<text x="274.8" y="48.6">1</text>
</g>
<g font-size="1.4" fill="#f00">
<text x="98.4" y="29.7">VDD</text>
<text x="102.1" y="29">14</text>
<text x="146.7" y="95.4">VCC</text>
<text x="150.2" y="94.6">14</text>
</g>
<g font-size="1.4">
<text x="92.3" y="37.8">7</text>
<text x="93.8" y="38.5">VSS</text>
<text x="272.6" y="83">1</text>
<text x="272.6" y="81.5">2</text>
<text x="272.6" y="80">3</text>
<text x="272.6" y="78.6">4</text>
<text x="140.4" y="103.4">7</text>
<text x="141.9" y="104.1">GND</text>
</g>
<g font-size="1.4" fill="#666">
<text x="274.4" y="83.5">1</text>
<text x="274.4" y="82.1">2</text>
<text x="274.4" y="80.6">3</text>
<text x="274.4" y="79.2">4</text>
</g>
</svg>
